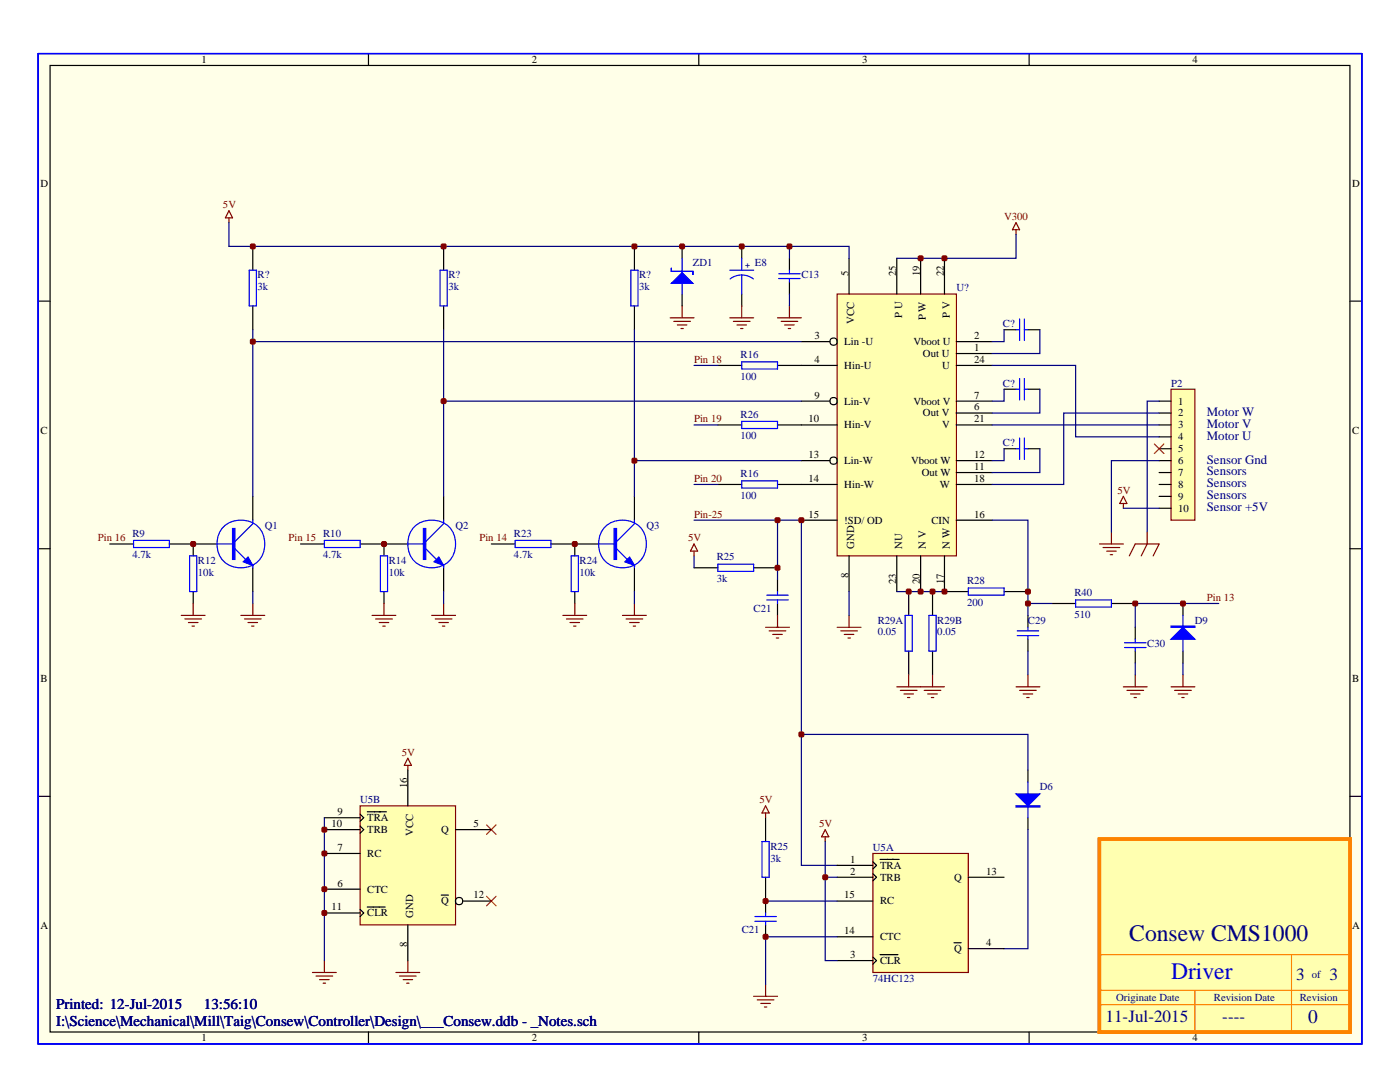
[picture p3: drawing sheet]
<svg xmlns="http://www.w3.org/2000/svg" width="279mm" height="216mm" viewBox="0 0 279 216" stroke-linecap="round" stroke-linejoin="round" font-family="sans-serif">
<path d="M7.6 10.7h264.2v197.6h-264.2z" fill="#ffffe8"/>
<g fill="none" stroke="#000" stroke-width=".24">
<path d="M7.6 10.7h264.2v197.6h-264.2zM10 13.1h259.4v192.8h-259.4zM73.5 10.7v2.4M139.5 10.7v2.4M205.4 10.7v2.4M7.6 60.1h2.4M269.4 60.1h2.4M7.6 109.5h2.4M269.4 109.5h2.4M7.6 158.9h2.4M269.4 158.9h2.4M73.5 205.9v2.4"/>
<path d="M139.5 205.9v2.4M205.4 205.9v2.4"/>
</g>
<path d="M7.6 10.7h264.2v197.6h-264.2z" fill="none" stroke="#00f" stroke-width=".24"/>
<path d="M219.4 167.4h50v38.5h-50z" fill="#ffffb0" stroke="#fd8300" stroke-width=".71"/>
<path d="M219.4 197.6h50M219.4 190.5h50M238.5 197.6v8.3M257.7 190.5v15.4M219.4 200.5h50" fill="none" stroke="#fd8300" stroke-width=".24"/>
<path d="M219.7 167.4h49.5v15h-49.5z" fill="none" stroke="#000" stroke-width=".24"/>
<path d="M7.6 10.7h264.2v197.6h-264.2z" fill="none" stroke="#00f" stroke-width=".24"/>
<path d="M219.4 167.4h50v38.5h-50z" fill="#ffffb0" stroke="#fd8300" stroke-width=".71"/>
<path d="M219.4 197.6h50M219.4 190.5h50M238.5 197.6v8.3M257.7 190.5v15.4M219.4 200.5h50" fill="none" stroke="#fd8300" stroke-width=".24"/>
<path d="M219.7 167.4h49.5v15h-49.5z" fill="none" stroke="#000" stroke-width=".24"/>
<path d="M7.6 10.7h264.2v197.6h-264.2z" fill="none" stroke="#00f" stroke-width=".24"/>
<path d="M219.4 167.4h50v38.5h-50z" fill="#ffffb0" stroke="#fd8300" stroke-width=".71"/>
<path d="M219.4 197.6h50M219.4 190.5h50M238.5 197.6v8.3M257.7 190.5v15.4M219.4 200.5h50" fill="none" stroke="#fd8300" stroke-width=".24"/>
<path d="M157.5 51.5v2.4M157.5 56.3v2.4M38.6 108.5v2.4M38.6 118v2.4M155.2 115.7v2.3M155.2 120.4v2.4M205.1 122.8v2.4M205.1 127.5v2.4M226.6 125.2v2.3M226.6 129.9v2.4" fill="none" stroke="#000" stroke-width=".24"/>
<g fill="none" stroke="#00f" stroke-width=".24">
<path d="M155.4 55.6h4.3M155.4 54.6h4.3M157.5 53.9v.7M157.5 55.6v.7M37.8 110.9h1.5v7.1h-1.5zM153 119.7h4.3M153 118.8h4.3M155.2 118v.8M155.2 119.7v.7M203 126.8h4.3M203 125.9h4.3M205.1 125.2v.7"/>
<path d="M205.1 126.8v.7M224.4 129.2h4.3M224.4 128.3h4.3M226.6 127.5v.8M226.6 129.2v.7"/>
</g>
<path d="M45.7 42l.7 1.5h-1.4zM45.7 43.5v.9M202.8 44.4l.7 1.4h-1.4zM202.8 45.8v1M224.2 99l.7 1.5h-1.4zM224.2 100.5v.9" fill="none" stroke="#800000" stroke-width=".24"/>
<path d="M167.1 58.7h23.8v52.2h-23.8z" fill="#ffffb0" stroke="#800000" stroke-width=".24"/>
<g fill="none" stroke="#000" stroke-width=".24">
<path d="M169.4 51.5v7.2M179 51.5v7.2M183.7 51.5v7.2M188.5 51.5v7.2M159.9 72.9h7.2M159.9 68.2h5.7M190.9 72.9h7.1M190.9 68.2h7.1M190.9 70.5h7.1M159.9 96.7h7.2M159.9 91.9h5.7M159.9 80h5.7"/>
<path d="M159.9 84.8h7.2M190.9 96.7h7.1M190.9 91.9h7.1M190.9 94.3h7.1M190.9 80h7.1M190.9 84.8h7.1M190.9 82.4h7.1M159.9 103.8h7.2M169.4 110.9v7.1M179 110.9v7.1M183.7 110.9v7.1M188.5 110.9v7.1"/>
<path d="M190.9 103.8h7.1"/>
<circle cx="166.3" cy="68.2" r=".74"/>
<circle cx="166.3" cy="91.9" r=".74"/>
<circle cx="166.3" cy="80" r=".74"/>
</g>
<path d="M233.7 77.7h4.8v26.1h-4.8z" fill="#ffffb0" stroke="#800000" stroke-width=".24"/>
<g fill="none" stroke="#000" stroke-width=".24">
<path d="M50.5 49.2v4.7M88.5 49.2v4.7M126.6 49.2v4.7M136.1 49.2v2.3M136.1 58.7v2.3M148 49.2v2.3M148 58.7v2.3M50.5 61v4.8M88.5 61v4.8M126.6 61v4.8M143.3 72.9h4.7M155.2 72.9h4.7"/>
<path d="M200.4 77.7h2.4M200.4 65.8h2.4M205.1 77.7h2.4M205.1 65.8h2.4M50.5 99v4.8M88.5 99v4.8M126.6 99v4.8M143.3 84.8h4.7M143.3 96.7h4.7M155.2 84.8h4.7M155.2 96.7h4.7M200.4 89.5h2.4"/>
<path d="M205.1 89.5h2.4M231.3 80h2.4M231.3 82.4h2.4M231.3 84.8h2.4M231.3 87.2h2.4M231.3 89.5h2.4M231.3 91.9h2.4M231.3 94.3h2.4M231.3 96.7h2.4M231.3 99h2.4M21.9 108.5h4.8M33.8 108.5h9.5"/>
<path d="M50.5 113.3v4.7M60 108.5h4.7M71.9 108.5h9.5M76.6 108.5v2.4M76.6 118v2.4M88.5 113.3v4.7M98.1 108.5h4.7M110 108.5h9.5M114.7 108.5v2.4M114.7 118v2.4M126.6 113.3v4.7M138.5 113.3h4.8"/>
<path d="M150.4 113.3h4.8M181.3 118v4.8M186.1 118v4.8M188.5 118h4.7M200.4 118h4.7M231.3 101.4h2.4M181.3 129.9v4.8M186.1 129.9v4.8M209.9 120.4h4.8M221.8 120.4h4.8M236.1 120.4v2.4M236.1 129.9v2.4"/>
<path d="M205.1 153.7v2.3M152.8 163.2v4.7M152.8 175v7.2M205.1 163.2v2.3M152.8 184.5v2.4"/>
</g>
<path d="M230.4 88.6l1.9 1.9M232.3 88.6l-1.9 1.9M97.1 164.6l1.9 1.9M97.1 178.8l1.9 1.9M99 164.6l-1.9 1.9M99 178.8l-1.9 1.9" fill="none" stroke="#f00" stroke-width=".24"/>
<g fill="none" stroke="#00f" stroke-width=".24">
<path d="M49.7 53.9h1.5v7.1h-1.5zM87.8 53.9h1.4v7.1h-1.4zM125.9 53.9h1.4v7.1h-1.4zM136.1 51.5v7.2M145.6 53.9h4.8M148 54.9l1.5 .3 .9 .5M148 54.9l-1.4 .3-.9 .5M148 51.5v2.4M148 54.9v3.8M148 72.2h7.2v1.4h-7.2zM202.8 77.7h.7M202.8 65.8h.7"/>
<path d="M203.5 63.7v4.2M203.5 75.5v4.3M204.4 77.7h.7M204.4 63.7v4.2M204.4 75.5v4.3M204.4 65.8h.7M148 84.1h7.2v1.4h-7.2zM148 96h7.2v1.4h-7.2zM202.8 89.5h.7M203.5 87.4v4.3M204.4 87.4v4.3M204.4 89.5h.7"/>
<path d="M26.7 107.8h7.1v1.5h-7.1zM43.3 108.5h3.6M44.4 105.4a4.8 4.8 0 0 1 5.7-1.2 4.8 4.8 0 0 1 2.7 5.3 4.8 4.8 0 0 1-6.5 3.5 4.8 4.8 0 0 1-2.4-7zM46.9 109.5l2.1 2.1M50.5 103.8v.7l-3.6 3.6M50.5 112.8v.5M64.7 107.8h7.2v1.5h-7.2zM75.9 110.9h1.4v7.1h-1.4zM81.4 108.5h3.6M82.4 105.4a4.8 4.8 0 0 1 5.8-1.2 4.8 4.8 0 0 1 2.6 5.3 4.8 4.8 0 0 1-6.4 3.5 4.8 4.8 0 0 1-2.4-7zM85 109.5l2.1 2.1M88.5 103.8v.7l-3.5 3.6"/>
<path d="M88.5 112.8v.5M102.8 107.8h7.2v1.5h-7.2zM114 110.9h1.4v7.1h-1.4zM119.5 108.5h3.5M120.5 105.4a4.8 4.8 0 0 1 5.8-1.2 4.8 4.8 0 0 1 2.6 5.3 4.8 4.8 0 0 1-6.4 3.5 4.8 4.8 0 0 1-2.4-7zM123 109.5l2.2 2.1M126.6 103.8v.7l-3.6 3.6M126.6 112.8v.5M143.3 112.6h7.1v1.4h-7.1zM193.2 117.3h7.2v1.5h-7.2zM214.7 119.7h7.1v1.4h-7.1zM180.6 122.8h1.5v7.1h-1.5z"/>
<path d="M185.4 122.8h1.4v7.1h-1.4zM236.1 122.8v7.1M205.1 156v7.2M152.1 167.9h1.4v7.1h-1.4zM150.6 183.8h4.3M150.6 182.9h4.3M152.8 182.2v.7M152.8 183.8v.7"/>
</g>
<g fill="none" stroke="#800000" stroke-width=".24">
<path d="M133.8 63.4h4.7M134.5 64.1h3.3M135.2 64.8h1.9M135.9 65.6h.5M136.1 61v2.4M145.6 63.4h4.8M146.4 64.1h3.3M147.1 64.8h1.9M147.8 65.6h.5M148 61v2.4M155.2 63.4h4.7M155.9 64.1h3.3"/>
<path d="M156.6 64.8h1.9M157.3 65.6h.5M157.5 61v2.4M138.5 108.5l.7 1.5h-1.4zM138.5 110v.9M219.4 108.5h4.8M220.1 109.3h3.4M220.9 110h1.9M221.6 110.7h.4M221.8 106.2v2.3M225.4 110.9l1.2-2.4h4.7l-1.2 2.4M228.9 106.2v2.3l-1.1 2.4"/>
<path d="M36.2 122.8h4.7M36.9 123.5h3.3M37.6 124.2h1.9M38.3 124.9h.5M38.6 120.4v2.4M48.1 122.8h4.7M48.8 123.5h3.3M49.5 124.2h1.9M50.2 124.9h.5M50.5 120.4v2.4M74.3 122.8h4.7M75 123.5h3.3"/>
<path d="M75.7 124.2h1.9M76.4 124.9h.5M76.6 120.4v2.4M86.2 122.8h4.7M86.9 123.5h3.3M87.6 124.2h1.9M88.3 124.9h.5M88.5 120.4v2.4M112.3 122.8h4.8M113 123.5h3.4M113.8 124.2h1.9M114.5 124.9h.4"/>
<path d="M114.7 120.4v2.4M124.2 122.8h4.8M124.9 123.5h3.4M125.7 124.2h1.9M126.4 124.9h.4M126.6 120.4v2.4M152.8 125.2h4.7M153.5 125.9h3.3M154.2 126.6h1.9M154.9 127.3h.5M155.2 122.8v2.4M167.1 125.2h4.7"/>
<path d="M167.8 125.9h3.3M168.5 126.6h1.9M169.2 127.3h.5M169.4 122.8v2.4M179 137h9.5M179.7 137.8h3.3M180.4 138.5h1.9M181.1 139.2h.5M181.3 134.7v2.3M184.4 137.8h3.4M185.2 138.5h1.9M185.9 139.2h.4"/>
<path d="M186.1 134.7v2.3M202.8 137h4.7M203.5 137.8h3.3M204.2 138.5h1.9M204.9 139.2h.5M205.1 134.7v2.3M224.2 137h4.7M224.9 137.8h3.3M225.6 138.5h1.9M226.3 139.2h.5M226.6 134.7v2.3M233.7 137h4.8"/>
<path d="M234.4 137.8h3.4M235.1 138.5h1.9M235.8 139.2h.5M236.1 134.7v2.3M81.4 151.3l.7 1.4h-1.4zM81.4 152.7v1M152.8 162.2v1M152.8 160.8l.7 1.4h-1.4zM164.7 165.5l.7 1.5h-1.4zM164.7 167v.9M62.4 194h4.7M63.1 194.8h3.3"/>
<path d="M63.8 195.5h1.9M64.5 196.2h.5M64.7 191.7v2.3M79 194h4.8M79.7 194.8h3.4M80.4 195.5h1.9M81.2 196.2h.4M81.4 191.7v2.3M150.4 198.8h4.8M151.1 199.5h3.4M152.8 196.4v2.4M151.8 200.2h1.9"/>
<path d="M152.6 200.9h.4"/>
</g>
<g fill="none" stroke="#000080" stroke-width=".24">
<path d="M45.7 44.4v4.8h123.7v2.3M157.5 49.2v2.3M157.5 58.7v2.3M202.8 46.8v4.7h-23.8M50.5 65.8v33.2M50.5 68.2h109.4M88.5 65.8v33.2M126.6 65.8v33.2M138.5 72.9h4.8M198 72.9h16.7v14.3h16.6M200.4 65.8v2.4h-2.4M200.4 77.7v2.3h-2.4"/>
<path d="M207.5 65.8v4.7h-9.5M207.5 77.7v4.7h-9.5M88.5 80h71.4M126.6 91.9h33.3M138.5 84.8h4.8M138.5 96.7h4.8M198 84.8h33.3M200.4 89.5v2.4h-2.4M207.5 89.5v4.8h-9.5M231.3 80h-2.4v26.2M231.3 82.4h-19v14.3h-14.3M231.3 91.9h-9.5v14.3"/>
<path d="M50.5 118v2.4M88.5 118v2.4M126.6 118v2.4M138.5 103.8h21.4v68.9h7.2M138.5 110.9v2.4M155.2 103.8v11.9M169.4 118v4.8M179 118h9.5M198 103.8h7.1v19M224.2 101.4h7.1M205.1 129.9v4.8M205.1 120.4h4.8"/>
<path d="M226.6 132.3v2.4M236.1 132.3v2.4M243.2 120.4h-16.6v4.8M159.9 146.5h45.2v7.2M205.1 165.5v23.8h-4.7"/>
</g>
<g fill="#00f" stroke="#00f" stroke-width=".24">
<path d="M48.5 112.1l1-.9 1 1.6z"/>
<path d="M134 56.5l2.1-2.1 2.2 2.1z"/>
<path d="M233.7 127.5l2.4-2.3 2.4 2.3z"/>
<path d="M86.6 112.1l1-.9 .9 1.6z"/>
<path d="M124.7 112.1l1-.9 .9 1.6z"/>
<path d="M202.8 158.4h4.7l-2.4 2.4z"/>
<path d="M46.4 105.5h.5v6.1h-.5z" fill-rule="evenodd"/>
<path d="M134 53.4v.8h4.3v.7v-.7h-4.3z" fill-rule="evenodd"/>
<path d="M233.7 124.9h4.8v.3h-4.8z" fill-rule="evenodd"/>
<path d="M84.5 105.5h.5v6.1h-.5z" fill-rule="evenodd"/>
<path d="M122.6 105.5h.4v6.1h-.4z" fill-rule="evenodd"/>
<path d="M202.8 160.8h4.7v.2h-4.7z" fill-rule="evenodd"/>
</g>
<g fill="#800000" stroke="#800000" stroke-width=".24">
<path d="M188 51.2l.2-.1h.6l.1 .1v.7l-.1 .1h-.6l-.2-.1z"/>
<path d="M183.3 51.2l.1-.1h.7l.1 .1v.7l-.1 .1h-.7l-.1-.1z"/>
<path d="M183.3 117.7l.1-.1h.7l.1 .1v.7l-.1 .1h-.7l-.1-.1z"/>
<path d="M188 117.7l.2-.1h.6l.1 .1v.7l-.1 .1h-.6l-.2-.1z"/>
<path d="M180.9 117.7l.1-.1h.7l.1 .1v.7l-.1 .1h-.7l-.1-.1z"/>
<path d="M185.6 117.7l.2-.1h.6l.2 .1v.7l-.2 .1h-.6l-.2-.1z"/>
<path d="M204.7 117.7l.1-.1h.7l.1 .1v.7l-.1 .1h-.7l-.1-.1z"/>
<path d="M226.1 120.1l.1-.1h.7l.1 .1v.7l-.1 .1h-.7l-.1-.1z"/>
<path d="M204.7 120.1l.1-.1h.7l.1 .1v.7l-.1 .1h-.7l-.1-.1z"/>
<path d="M235.6 120.1l.2-.1h.6l.1 .1v.7l-.1 .1h-.6l-.2-.1z"/>
<path d="M154.7 103.5l.1-.2h.7l.1 .2v.6l-.1 .2h-.7l-.1-.2z"/>
<path d="M154.7 113l.1-.2h.7l.1 .2v.6l-.1 .2h-.7l-.1-.2z"/>
<path d="M38.1 108.2l.1-.1h.7l.1 .1v.7l-.1 .1h-.7l-.1-.1z"/>
<path d="M76.2 108.2l.1-.1h.7l.1 .1v.7l-.1 .1h-.7l-.1-.1z"/>
<path d="M114.3 108.2l.1-.1h.6l.2 .1v.7l-.2 .1h-.6l-.1-.1z"/>
<path d="M126.2 48.8l.1-.1h.6l.2 .1v.7l-.2 .1h-.6l-.1-.1z"/>
<path d="M147.6 48.8l.1-.1h.7l.1 .1v.7l-.1 .1h-.7l-.1-.1z"/>
<path d="M135.7 48.8l.1-.1h.7l.1 .1v.7l-.1 .1h-.7l-.1-.1z"/>
<path d="M157.1 48.8l.1-.1h.7l.1 .1v.7l-.1 .1h-.7l-.1-.1z"/>
<path d="M88.1 48.8l.1-.1h.7l.1 .1v.7l-.1 .1h-.7l-.1-.1z"/>
<path d="M50 48.8l.1-.1h.7l.1 .1v.7l-.1 .1h-.7l-.1-.1z"/>
<path d="M126.2 91.6l.1-.1h.6l.2 .1v.7l-.2 .1h-.6l-.1-.1z"/>
<path d="M50 67.8l.1-.1h.7l.1 .1v.7l-.1 .1h-.7l-.1-.1z"/>
<path d="M88.1 79.7l.1-.1h.7l.1 .1v.7l-.1 .1h-.7l-.1-.1z"/>
</g>
<path d="M71.9 160.8h19v23.7h-19z" fill="#ffffb0" stroke="#800000" stroke-width=".24"/>
<g fill="none" stroke="#000" stroke-width=".24">
<path d="M81.4 153.7v7.1M64.7 165.5h7.2M64.7 177.4h7.2M64.7 170.3h7.2M64.7 163.2h7.2M71.9 162.5l.7 .7-.7 .7M71.9 164.8l.7 .7-.7 .8M73.3 162h3.8M88.1 178.6h1.4M90.9 165.5h7.2M92.3 179.8h5.8M64.7 182.2h7.2"/>
<path d="M71.9 181.5l.7 .7-.7 .7M73.3 181h3.6M81.4 184.5v7.2"/>
<circle cx="91.6" cy="179.8" r=".74"/>
</g>
<path d="M174.2 170.3h19v23.7h-19z" fill="#ffffb0" stroke="#800000" stroke-width=".24"/>
<g fill="none" stroke="#000" stroke-width=".24">
<path d="M167.1 172.7h7.1M167.1 175h7.1M167.1 179.8h7.1M174.2 172l.7 .7-.7 .7M174.2 174.3l.7 .7-.7 .8M175.6 171.5h3.8M193.2 175h7.2M167.1 191.7h7.1M167.1 186.9h7.1M174.2 191l.7 .7-.7 .7M175.6 190.5h3.6M190.4 188.1h1.4"/>
<path d="M193.2 189.3h7.2"/>
</g>
<path d="M64.7 163.2v28.5M152.8 179.8h14.3M164.7 167.9v23.8h2.4M164.7 175h2.4M167.1 186.9h-14.3v9.5" fill="none" stroke="#000080" stroke-width=".24"/>
<g fill="#800000" stroke="#800000" stroke-width=".24">
<path d="M64.3 177.1l.1-.1h.7l.1 .1v.7l-.1 .1h-.7l-.1-.1z"/>
<path d="M64.3 170l.1-.2h.7l.1 .2v.6l-.1 .2h-.7l-.1-.2z"/>
<path d="M64.3 165.2l.1-.1h.7l.1 .1v.7l-.1 .1h-.7l-.1-.1z"/>
<path d="M64.3 181.8l.1-.1h.7l.1 .1v.7l-.1 .1h-.7l-.1-.1z"/>
<path d="M159.5 103.5l.1-.2h.7l.1 .2v.6l-.1 .2h-.7l-.1-.2z"/>
<path d="M159.5 146.2l.1-.1h.7l.1 .1v.7l-.1 .1h-.7l-.1-.1z"/>
<path d="M152.3 179.5l.2-.2h.6l.1 .2v.6l-.1 .2h-.6l-.2-.2z"/>
<path d="M152.3 186.6l.2-.1h.6l.1 .1v.7l-.1 .1h-.6l-.2-.1z"/>
<path d="M164.2 174.7l.2-.1h.6l.1 .1v.7l-.1 .1h-.6l-.2-.1z"/>
</g>
<g font-size="4.7" fill="#000080">
<text x="225.4" y="187.7">Consew CMS1000</text>
<text x="227.8" y="187.7">eScoop-3 System</text>
<text x="230.1" y="187.7">eScoop System</text>
</g>
<text font-size="4.7" fill="#0000bf" x="233.7" y="195.3">Driver</text>
<text font-size="3.8" fill="#000080" x="261.1" y="204.1">01</text>
<g font-size="3.4" fill="#000080">
<text x="258.7" y="195.6">3</text>
<text x="265.4" y="195.4">3</text>
<text x="220.6" y="203.9">2-Jan-2015</text>
<text x="220.6" y="203.9">6-Jul-2015</text>
<text x="220.6" y="203.9">11-Jul-2015</text>
<text x="239.7" y="203.9">--------</text>
<text x="243.9" y="203.9">----</text>
</g>
<g font-size="3" fill="#000080">
<text x="11.2" y="201.4">Printed: 12-Jul-2015</text>
<text x="40.7" y="201.4">13:56:10</text>
<text x="11.2" y="204.7">I:\Science\Mechanical\Mill\Taig\Consew\Controller\Design\___Consew.ddb - _Notes.sch</text>
</g>
<g font-size="2.6" fill="#000080">
<text x="240.8" y="83">Motor W</text>
<text x="240.8" y="85.4">Motor V</text>
<text x="240.8" y="87.7">Motor U</text>
<text x="240.8" y="94.9">Sensors</text>
<text x="240.8" y="92.5">Sensor Gnd</text>
<text x="240.8" y="97.2">Sensors</text>
<text x="240.8" y="99.6">Sensors</text>
<text x="240.8" y="102">Sensor +5V</text>
</g>
<g font-size="2.1">
<text x="40.2" y="12.5">1</text>
<text x="106.1" y="12.5">2</text>
<text x="172.1" y="12.5">3</text>
<text x="238" y="12.5">4</text>
<text x="8.1" y="37.3">D</text>
<text x="269.9" y="37.3">D</text>
<text x="169.3" y="55.1" transform="rotate(-90 169.3 55.1)">5</text>
<text x="178.8" y="55.1" transform="rotate(-90 178.8 55.1)">25</text>
<text x="183.6" y="55.1" transform="rotate(-90 183.6 55.1)">19</text>
<text x="188.3" y="55.1" transform="rotate(-90 188.3 55.1)">22</text>
<text x="170.5" y="64.6" transform="rotate(-90 170.5 64.6)">VCC</text>
<text x="180" y="63.4" transform="rotate(-90 180 63.4)">P U</text>
<text x="184.8" y="63.9" transform="rotate(-90 184.8 63.9)">P W</text>
<text x="189.5" y="63.4" transform="rotate(-90 189.5 63.4)">P V</text>
<text x="162.5" y="67.7">3</text>
<text x="168.5" y="68.8">Lin -U</text>
<text x="182.3" y="68.8">Vboot U</text>
<text x="184.2" y="71.2">Out U</text>
<text x="194.4" y="67.7">2</text>
<text x="194.4" y="70">1</text>
<text x="162.5" y="72.4">4</text>
<text x="168.5" y="73.6">Hin-U</text>
<text x="188" y="73.6">U</text>
<text x="194.4" y="72.4">24</text>
<text x="162.5" y="79.5">9</text>
<text x="168.5" y="80.7">Lin-V</text>
<text x="182.3" y="80.7">Vboot V</text>
<text x="184.2" y="83.1">Out V</text>
<text x="194.4" y="79.5">7</text>
<text x="194.4" y="81.9">6</text>
<text x="235.1" y="80.7">1</text>
<text x="235.1" y="83.1">2</text>
<text x="8.1" y="86.7">C</text>
<text x="161.4" y="84.3">10</text>
<text x="168.5" y="85.5">Hin-V</text>
<text x="188" y="85.5">V</text>
<text x="194.4" y="84.3">21</text>
<text x="235.1" y="85.5">3</text>
<text x="235.1" y="87.8">4</text>
<text x="269.9" y="86.7">C</text>
<text x="161.4" y="91.4">13</text>
<text x="168.5" y="92.6">Lin-W</text>
<text x="181.8" y="92.6">Vboot W</text>
<text x="184" y="95">Out W</text>
<text x="194.4" y="93.8">11</text>
<text x="194.4" y="91.4">12</text>
<text x="235.1" y="90.2">5</text>
<text x="235.1" y="92.6">6</text>
<text x="235.1" y="95">7</text>
<text x="161.4" y="96.2">14</text>
<text x="168.5" y="97.3">Hin-W</text>
<text x="187.5" y="97.3">W</text>
<text x="194.4" y="96.2">18</text>
<text x="235.1" y="97.3">8</text>
<text x="235.1" y="99.7">9</text>
<text x="161.4" y="103.3">15</text>
<text x="168.5" y="104.5">!SD/ OD</text>
<text x="185.9" y="104.5">CIN</text>
<text x="194.4" y="103.3">16</text>
<text x="235.1" y="102.1">10</text>
<text x="170.5" y="109.5" transform="rotate(-90 170.5 109.5)">GND</text>
<text x="180" y="109.5" transform="rotate(-90 180 109.5)">NU</text>
<text x="184.8" y="109.5" transform="rotate(-90 184.8 109.5)">N V</text>
<text x="189.5" y="109.5" transform="rotate(-90 189.5 109.5)">N W</text>
<text x="169.3" y="115.4" transform="rotate(-90 169.3 115.4)">8</text>
<text x="178.8" y="116.6" transform="rotate(-90 178.8 116.6)">23</text>
<text x="183.6" y="116.6" transform="rotate(-90 183.6 116.6)">20</text>
<text x="188.3" y="116.6" transform="rotate(-90 188.3 116.6)">17</text>
<text x="8.1" y="136.1">B</text>
<text x="269.9" y="136.1">B</text>
<text x="81.3" y="157.2" transform="rotate(-90 81.3 157.2)">16</text>
<text x="66.2" y="165">10</text>
<text x="67.4" y="162.7">9</text>
<text x="73.3" y="163.8">TRA</text>
<text x="73.3" y="166.2">TRB</text>
<text x="82.4" y="166.7" transform="rotate(-90 82.4 166.7)">VCC</text>
<text x="88.1" y="166.2">Q</text>
<text x="94.5" y="165">5</text>
<text x="67.4" y="169.8">7</text>
<text x="73.3" y="171">RC</text>
<text x="169.7" y="172.2">1</text>
<text x="175.6" y="173.3">TRA</text>
<text x="67.4" y="176.9">6</text>
<text x="73.3" y="178.1">CTC</text>
<text x="94.5" y="179.3">12</text>
<text x="168.5" y="179.3">15</text>
<text x="169.7" y="174.5">2</text>
<text x="175.6" y="175.7">TRB</text>
<text x="190.4" y="175.7">Q</text>
<text x="196.8" y="174.5">13</text>
<text x="8.1" y="185.5">A</text>
<text x="66.2" y="181.7">11</text>
<text x="73.3" y="182.8">CLR</text>
<text x="82.4" y="183.1" transform="rotate(-90 82.4 183.1)">GND</text>
<text x="88.1" y="180.5">Q</text>
<text x="175.6" y="180.5">RC</text>
<text x="219.7" y="181.9">Error : Vinland Logo.jpg file not found.</text>
<text x="269.9" y="185.5">A</text>
<text x="81.3" y="189.1" transform="rotate(-90 81.3 189.1)">8</text>
<text x="168.5" y="186.4">14</text>
<text x="169.7" y="191.2">3</text>
<text x="175.6" y="187.6">CTC</text>
<text x="190.4" y="190">Q</text>
<text x="196.8" y="188.8">4</text>
<text x="175.6" y="192.3">CLR</text>
<text x="40.2" y="207.8">1</text>
<text x="106.1" y="207.8">2</text>
<text x="172.1" y="207.8">3</text>
<text x="238" y="207.8">4</text>
</g>
<g font-size="2.1" fill="#800000">
<text x="44.5" y="41.5">5V</text>
<text x="200.4" y="43.9">V300</text>
<text x="138.5" y="72.4">Pin 18</text>
<text x="138.5" y="84.3">Pin 19</text>
<text x="138.5" y="96.2">Pin 20</text>
<text x="223" y="98.5">5V</text>
<text x="138.5" y="103.3">Pin-25</text>
<text x="19.5" y="108">Pin 16</text>
<text x="57.6" y="108">Pin 15</text>
<text x="95.7" y="108">Pin 14</text>
<text x="137.3" y="108">5V</text>
<text x="240.8" y="119.9">Pin 13</text>
<text x="80.2" y="150.8">5V</text>
<text x="151.6" y="160.3">5V</text>
<text x="163.5" y="165">5V</text>
</g>
<g font-size="2.1" fill="#000080">
<text x="138.3" y="53.2">ZD1</text>
<text x="150.6" y="53.2">E8</text>
<text x="51.4" y="55.5">R?</text>
<text x="51.4" y="57.9">3k</text>
<text x="89.5" y="55.5">R?</text>
<text x="89.5" y="57.9">3k</text>
<text x="127.6" y="55.5">R?</text>
<text x="127.6" y="57.9">3k</text>
<text x="159.9" y="55.5">C13</text>
<text x="190.9" y="58.2">U?</text>
<text x="200.1" y="65.3">C?</text>
<text x="147.8" y="71.5">R16</text>
<text x="147.8" y="75.7">100</text>
<text x="200.1" y="77.2">C?</text>
<text x="233.7" y="77.2">P2</text>
<text x="147.8" y="83.3">R26</text>
<text x="147.8" y="87.6">100</text>
<text x="200.1" y="89">C?</text>
<text x="147.8" y="95.2">R16</text>
<text x="147.8" y="99.5">100</text>
<text x="26.4" y="107.1">R9</text>
<text x="52.8" y="105.7">Q1</text>
<text x="64.5" y="107.1">R10</text>
<text x="90.9" y="105.7">Q2</text>
<text x="102.6" y="107.1">R23</text>
<text x="129" y="105.7">Q3</text>
<text x="26.4" y="111.4">4.7k</text>
<text x="39.5" y="112.5">R12</text>
<text x="64.5" y="111.4">4.7k</text>
<text x="77.6" y="112.5">R14</text>
<text x="102.6" y="111.4">4.7k</text>
<text x="115.7" y="112.5">R24</text>
<text x="143" y="111.8">R25</text>
<text x="39.5" y="114.9">10k</text>
<text x="77.6" y="114.9">10k</text>
<text x="115.7" y="114.9">10k</text>
<text x="143" y="116.1">3k</text>
<text x="193" y="116.6">R28</text>
<text x="214.4" y="119">R40</text>
<text x="150.4" y="122">C21</text>
<text x="175.2" y="124.4">R29A</text>
<text x="187.1" y="124.4">R29B</text>
<text x="193" y="120.9">200</text>
<text x="205.1" y="124.4">C29</text>
<text x="214.4" y="123.2">510</text>
<text x="238.5" y="124.4">D9</text>
<text x="175.2" y="126.8">0.05</text>
<text x="187.1" y="126.8">0.05</text>
<text x="228.9" y="129.2">C30</text>
<text x="71.9" y="160.3">U5B</text>
<text x="207.5" y="157.7">D6</text>
<text x="153.7" y="169.5">R25</text>
<text x="153.7" y="171.9">3k</text>
<text x="174.2" y="169.8">U5A</text>
<text x="148" y="186.2">C21</text>
<text x="174.2" y="195.9">74HC123</text>
<text x="261.8" y="195.2">of</text>
<text x="222.8" y="199.7">Originate Date</text>
<text x="242.3" y="199.7">Revision Date</text>
<text x="259.4" y="199.7">Revision</text>
</g>
<text font-size="1.7" fill="#000080" x="148.7" y="53.5">+</text>
</svg>
